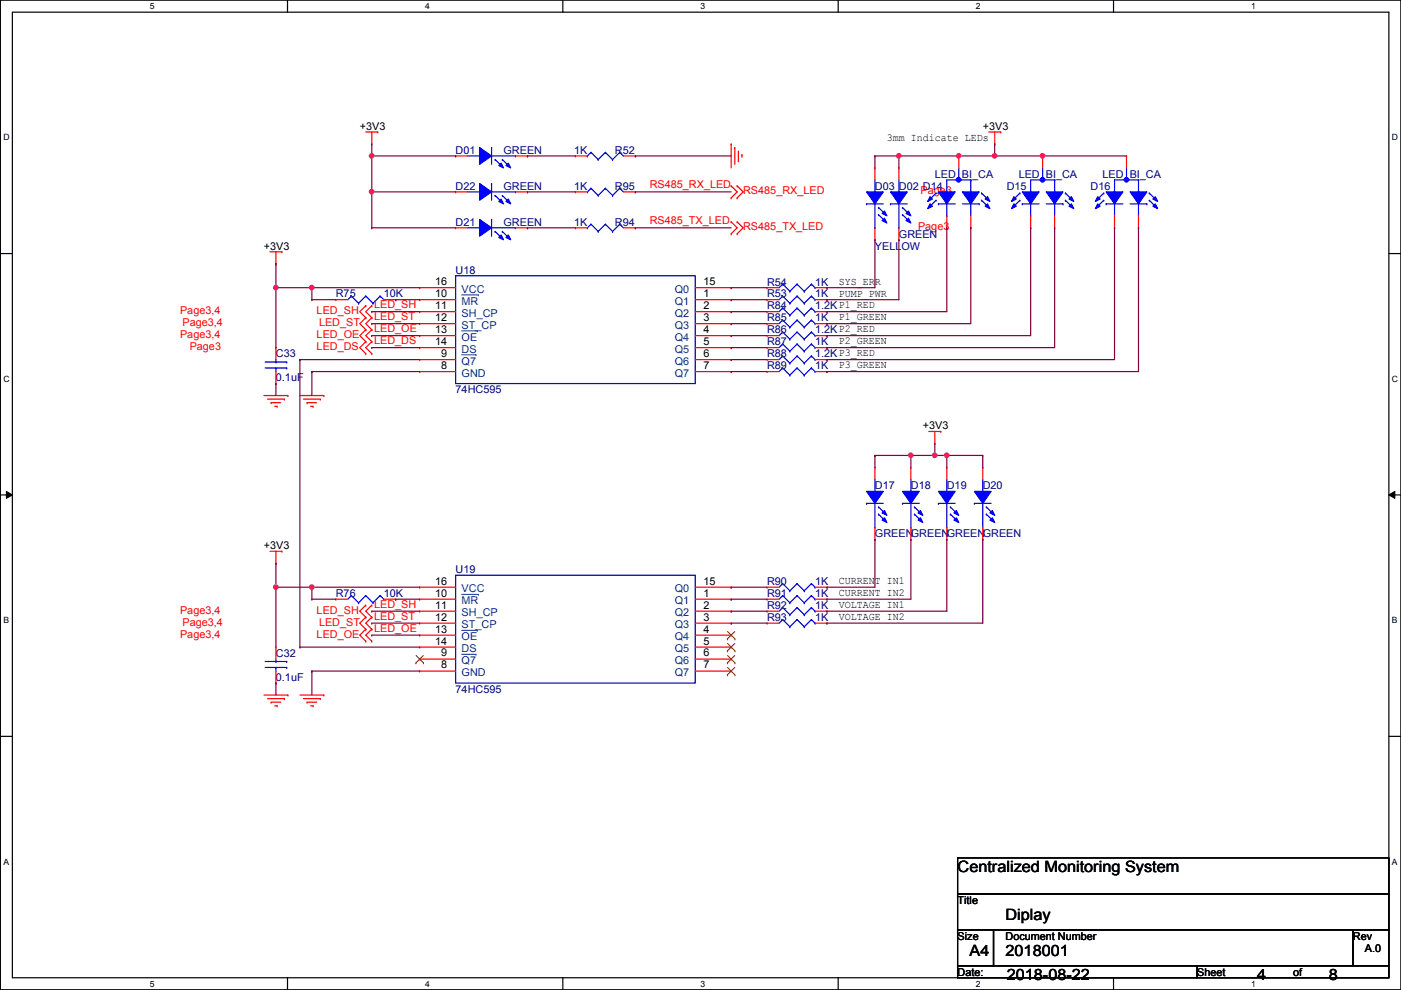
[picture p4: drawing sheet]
<svg xmlns="http://www.w3.org/2000/svg" width="297mm" height="210mm" viewBox="0 0 297 210" stroke-linecap="round" stroke-linejoin="round" font-family="sans-serif">
<path d="M.1 0h296.9v209.8h-296.9zM2.6 2.6h291.9v204.7h-291.9z" fill="none" stroke="#000" stroke-width=".25"/>
<g fill="#fff">
<path d="M31.8 .3h1v2h-1z"/>
<path d="M31.8 207.6h1v1.9h-1z"/>
</g>
<path d="M61 0v2.6M61 207.3v2.5" fill="none" stroke="#000" stroke-width=".25"/>
<g fill="#fff">
<path d="M90.1 .3h1v2h-1z"/>
<path d="M90.1 207.6h1v1.9h-1z"/>
</g>
<path d="M119.3 0v2.6M119.3 207.3v2.5" fill="none" stroke="#000" stroke-width=".25"/>
<g fill="#fff">
<path d="M148.5 .3h1v2h-1z"/>
<path d="M148.5 207.6h1v1.9h-1z"/>
</g>
<path d="M177.7 0v2.6M177.7 207.3v2.5" fill="none" stroke="#000" stroke-width=".25"/>
<g fill="#fff">
<path d="M206.9 .3h1v2h-1z"/>
<path d="M206.9 207.6h1v1.9h-1z"/>
</g>
<path d="M236.1 0v2.6M236.1 207.3v2.5" fill="none" stroke="#000" stroke-width=".25"/>
<g fill="#fff">
<path d="M265.3 .3h.9v2h-.9z"/>
<path d="M265.3 207.6h.9v1.9h-.9z"/>
<path d="M.7 28.2h1.3v1.9h-1.3z"/>
<path d="M295.1 28.2h1.3v1.9h-1.3z"/>
<path d="M.7 79.3h1.3v2h-1.3z"/>
<path d="M295.1 79.3h1.3v2h-1.3z"/>
</g>
<path d="M.1 53.8h2.5M294.5 53.8h2.5" fill="none" stroke="#000" stroke-width=".25"/>
<g fill="#fff">
<path d="M.7 130.5h1.2v2h-1.2z"/>
<path d="M295.1 130.5h1.2v2h-1.2z"/>
</g>
<path d="M.1 104.9h2.5M294.5 104.9h2.5" fill="none" stroke="#000" stroke-width=".25"/>
<path d="M1.4 104.2l1.2 .7-1.2 .8zM294.5 104.9l1.2-.7v1.5z" fill="#000"/>
<path d="M1.4 104.2l1.2 .7-1.2 .8zM294.5 104.9l1.2-.7v1.5z" fill="none" stroke="#000" stroke-width=".21"/>
<g fill="#fff">
<path d="M.7 181.7h1.2v2h-1.2z"/>
<path d="M295.1 181.7h1.2v2h-1.2z"/>
</g>
<path d="M.1 156.1h2.5M294.5 156.1h2.5M203 181.9h91.5v7.6h-91.5zM203 189.5h91.5v7.6h-91.5zM203 197.1h7.6v7.7h-7.6zM210.6 197.1h76.2v7.7h-76.2zM286.8 197.1h7.7v7.7h-7.7zM203 204.8h50.8v2.5h-50.8zM253.8 204.8h40.7v2.5h-40.7z" fill="none" stroke="#000" stroke-width=".25"/>
<g fill="none" stroke="#f00" stroke-width=".25">
<path d="M77.6 28h2.5M78.8 30.5h.1M78.8 28v2.5M80.1 28h.1M155 30.5h.1M155 39.4h.1M155 30.5v5.1M155 39.4l1.3 1.3-1.3 1.3M155.8 31.3h.1M155.8 31.3v3.5M156.3 39.4h.1M156.3 39.4l1.3 1.3-1.3 1.3"/>
<path d="M156.5 34.1h.1M156.5 32v2.1M157.3 32.8h.1M157.3 32.8v.5M209.6 28h2.6M210.9 30.5h.1M210.9 28v2.5M212.2 28h.1M57.2 53.4h2.6M58.5 55.9h.1M58.5 53.4v2.5M59.8 53.4h.1"/>
<path d="M155 42h.1M155 49.6h.1M155 47h.1M155 47l1.3 1.3-1.3 1.3M156.3 42h.1M156.3 49.6h.1M156.3 47h.1M156.3 47l1.3 1.3-1.3 1.3M77.6 64.8h.1M77.6 67.4h.1M77.6 69.9h.1M77.6 72.4h.1"/>
<path d="M77.6 75h.1M77.6 64.8l-1.3 1.3 1.3 1.3M77.6 67.4l-1.3 1.2 1.3 1.3M77.6 69.9l-1.3 1.3 1.3 1.2M77.6 72.4l-1.3 1.3 1.3 1.3M78.8 64.8h.1M78.8 67.4h.1M78.8 69.9h.1M78.8 72.4h.1M78.8 75h.1M78.8 64.8l-1.2 1.3 1.2 1.3M78.8 67.4l-1.2 1.2 1.2 1.3"/>
<path d="M78.8 69.9l-1.2 1.3 1.2 1.2M78.8 72.4l-1.2 1.3 1.2 1.3M162.6 66.1h.1M162.6 61h.1M162.6 66.1h2.6M162.6 61h2.6M172.8 66.1h2.5M172.8 61h2.5M175.3 66.1h.1M175.3 61h.1M56 83.9h5M56.7 84.6h3.6"/>
<path d="M57.5 85.4h.1M57.5 85.4h2M58.2 86.1h.6M58.8 86.1h.1M60.3 84.6h.1M61 83.9h.1M63.6 83.9h5.1M64.3 84.6h3.6M65.1 85.4h.1M65.1 85.4h2M65.9 86.1h.5M66.4 86.1h.1"/>
<path d="M67.9 84.6h.1M68.7 83.9h.1M196.9 91.5h2.6M198.2 94h.1M198.2 91.5v2.5M199.5 91.5h.1M57.2 116.9h2.6M58.5 119.4h.1M58.5 116.9v2.5M59.8 116.9h.1M77.6 128.3h.1M77.6 130.9h.1"/>
<path d="M77.6 133.4h.1M77.6 135.9h.1M77.6 128.3l-1.3 1.3 1.3 1.3M77.6 130.9l-1.3 1.2 1.3 1.3M77.6 133.4l-1.3 1.3 1.3 1.2M78.8 128.3h.1M78.8 130.9h.1M78.8 133.4h.1M78.8 135.9h.1M78.8 128.3l-1.2 1.3 1.2 1.3M78.8 130.9l-1.2 1.2 1.2 1.3M78.8 133.4l-1.2 1.3 1.2 1.2"/>
<path d="M56 147.4h5M56.7 148.1h3.6M57.5 148.9h.1M57.5 148.9h2M58.2 149.6h.6M58.8 149.6h.1M60.3 148.1h.1M61 147.4h.1M63.6 147.4h5.1M64.3 148.1h3.6M65.1 148.9h.1M65.1 148.9h2"/>
<path d="M65.9 149.6h.5M66.4 149.6h.1M67.9 148.1h.1M68.7 147.4h.1"/>
</g>
<g fill="none" stroke="#00f" stroke-width=".25">
<path d="M165.9 65.3h.1M165.9 60.2h.1M165.9 65.3l-.7 .8M165.9 65.3l1.6 1.5M165.9 60.2l-.7 .8M165.9 60.2l1.6 1.6M167.5 66.8h.1M167.5 61.8h.1M169 65.3h.1M169 60.2h.1M169 65.3l-1.5 1.5M169 65.3l1.5 1.5"/>
<path d="M169 60.2l-1.5 1.6M169 60.2l1.5 1.6M170.5 66.8h.1M170.5 61.8h.1M172 65.3h.1M172 60.2h.1M172 65.3l-1.5 1.5M172 65.3l.8 .8M172 60.2l-1.5 1.6M172 60.2l.8 .8M172.8 66.1h.1M172.8 61h.1"/>
<path d="M199 106.7h.1M199 106.7h3.5M200.7 104.2h.1M200.7 111.8h.1M200.7 101.6v2.6M200.7 106.7v5.1"/>
</g>
<path d="M199 104.2h3.5l-1.8 2.5z" fill-rule="evenodd" fill="#00f"/>
<path d="M199 104.2h3.5l-1.8 2.5z" fill="none" stroke="#00f" stroke-width=".25"/>
<path d="M202.3 110.3l.5-.5 .5 1z" fill-rule="evenodd" fill="#00f"/>
<path d="M202.3 110.3l.5-.5 .5 1z" fill="none" stroke="#00f" stroke-width=".25"/>
<path d="M202.8 108.2l.5 1.1-1-.5z" fill-rule="evenodd" fill="#00f"/>
<g fill="none" stroke="#00f" stroke-width=".25">
<path d="M190.6 38.1v2.6M188.8 43.2h.1M188.8 43.2h3.6M190.6 40.7h.1M190.6 48.3h.1M190.6 43.2v5.1M165.9 72.9h.1M165.9 72.9l-.7 .8M165.9 72.9l1.6 1.6M167.5 74.5h.1M169 72.9h.1M169 72.9l-1.5 1.6"/>
<path d="M169 72.9l1.5 1.6M170.5 74.5h.1M172 72.9h.1M172 72.9l-1.5 1.6M172 72.9l.8 .8M172.8 73.7h.1M201.5 107.5h.1M201.5 109h.1M201.5 107.5l1.5 1.5M201.5 109l1.5 1.5M202.8 108.2l.5 1.1-1-.5z"/>
</g>
<path d="M162.6 73.7h.1M162.6 73.7h2.6M172.8 73.7h2.5M175.3 73.7h.1M200.7 99.1h.1M200.7 99.1v2.5M200.7 114.3h.1M200.7 111.8v2.5" fill="none" stroke="#f00" stroke-width=".25"/>
<path d="M188.8 40.7h3.6l-1.8 2.5z" fill-rule="evenodd" fill="#00f"/>
<path d="M188.8 40.7h3.6l-1.8 2.5z" fill="none" stroke="#00f" stroke-width=".25"/>
<path d="M192.1 46.8l.5-.5 .5 1z" fill-rule="evenodd" fill="#00f"/>
<path d="M192.1 46.8l.5-.5 .5 1z" fill="none" stroke="#00f" stroke-width=".25"/>
<path d="M192.1 45.3l.5-.6 .5 1.1z" fill-rule="evenodd" fill="#00f"/>
<g fill="none" stroke="#00f" stroke-width=".25">
<path d="M99.1 33.1h2.6M101.7 33.1h.1M104.2 31.3h.1M104.2 31.3v3.5M104.2 33.1h5.1M109.3 33.1h.1M191.3 44h.1M191.3 45.5h.1M191.3 44l1.6 1.5M191.3 45.5l1.6 1.5M192.1 45.3l.5-.6 .5 1.1zM74.5 126.3h.1"/>
<path d="M74.5 126.3l-.8 .7M74.5 126.3l1.5 1.5M76 127.8h.1M77.6 126.3h.1M77.6 126.3l-1.6 1.5M77.6 126.3l1.5 1.5M79.1 127.8h.1M80.6 126.3h.1M80.6 126.3l-1.5 1.5M80.6 126.3l.8 .7M81.4 127h.1M165.9 131.4h.1"/>
<path d="M165.9 131.4l-.7 .7M165.9 131.4l1.6 1.5M167.5 132.9h.1M169 131.4h.1M169 131.4l-1.5 1.5M169 131.4l1.5 1.5M170.5 132.9h.1M172 131.4h.1M172 131.4l-1.5 1.5M172 131.4l.8 .7M172.8 132.1h.1"/>
</g>
<path d="M190.6 35.6h.1M190.6 35.6v2.5M190.6 50.8h.1M190.6 48.3v2.5M71.2 127h.1M71.2 127h2.5M81.4 127h2.5M83.9 127h.1M162.6 132.1h.1M162.6 132.1h2.6M172.8 132.1h2.5M175.3 132.1h.1" fill="none" stroke="#f00" stroke-width=".25"/>
<path d="M101.7 31.3l2.5 1.8-2.5 1.7z" fill-rule="evenodd" fill="#00f"/>
<path d="M101.7 31.3l2.5 1.8-2.5 1.7z" fill="none" stroke="#00f" stroke-width=".25"/>
<path d="M107.8 34.6l.5 1-1-.5z" fill-rule="evenodd" fill="#00f"/>
<path d="M107.8 34.6l.5 1-1-.5z" fill="none" stroke="#00f" stroke-width=".25"/>
<path d="M106.3 34.6l.5 1-1.1-.5z" fill-rule="evenodd" fill="#00f"/>
<g fill="none" stroke="#00f" stroke-width=".25">
<path d="M105 33.8h.1M105 33.8l1.5 1.5M106.3 34.6l.5 1-1.1-.5zM106.5 33.8h.1M106.5 33.8l1.5 1.5M165.9 67.9h.1M165.9 67.9l-.7 .7M165.9 67.9l1.6 1.5M167.5 69.4h.1M169 67.9h.1M169 67.9l-1.5 1.5M169 67.9l1.5 1.5"/>
<path d="M170.5 69.4h.1M172 67.9h.1M172 67.9l-1.5 1.5M172 67.9l.8 .7M172.8 68.6h.1M206.6 106.7h.1M206.6 106.7h3.5M208.4 104.2h.1M208.4 111.8h.1M208.4 101.6v2.6M208.4 106.7v5.1"/>
</g>
<path d="M96.6 33.1h.1M96.6 33.1h2.5M109.3 33.1h2.5M111.8 33.1h.1M162.6 68.6h.1M162.6 68.6h2.6M172.8 68.6h2.5M175.3 68.6h.1" fill="none" stroke="#f00" stroke-width=".25"/>
<path d="M206.6 104.2h3.5l-1.7 2.5z" fill-rule="evenodd" fill="#00f"/>
<path d="M206.6 104.2h3.5l-1.7 2.5z" fill="none" stroke="#00f" stroke-width=".25"/>
<path d="M209.9 110.3l.5-.5 .5 1z" fill-rule="evenodd" fill="#00f"/>
<path d="M209.9 110.3l.5-.5 .5 1z" fill="none" stroke="#00f" stroke-width=".25"/>
<path d="M210.4 108.2l.5 1.1-1-.5z" fill-rule="evenodd" fill="#00f"/>
<path d="M99.1 48.3h2.6M101.7 48.3h.1M104.2 46.5h.1M104.2 46.5v3.6M104.2 48.3h5.1M109.3 48.3h.1M209.1 107.5h.1M209.1 109h.1M209.1 107.5l1.5 1.5M209.1 109l1.5 1.5M210.4 108.2l.5 1.1-1-.5z" fill="none" stroke="#00f" stroke-width=".25"/>
<path d="M208.4 99.1h.1M208.4 99.1v2.5M208.4 114.3h.1M208.4 111.8v2.5" fill="none" stroke="#f00" stroke-width=".25"/>
<path d="M101.7 46.5l2.5 1.8-2.5 1.8z" fill-rule="evenodd" fill="#00f"/>
<path d="M101.7 46.5l2.5 1.8-2.5 1.8z" fill="none" stroke="#00f" stroke-width=".25"/>
<path d="M107.8 49.8l.5 1-1-.5z" fill-rule="evenodd" fill="#00f"/>
<path d="M107.8 49.8l.5 1-1-.5z" fill="none" stroke="#00f" stroke-width=".25"/>
<path d="M106.3 49.8l.5 1-1.1-.5z" fill-rule="evenodd" fill="#00f"/>
<path d="M185.5 38.1v2.6M105 49.1h.1M105 49.1l1.5 1.5M106.3 49.8l.5 1-1.1-.5zM106.5 49.1h.1M106.5 49.1l1.5 1.5M183.7 43.2h.1M183.7 43.2h3.6M185.5 40.7h.1M185.5 48.3h.1M185.5 43.2v5.1" fill="none" stroke="#00f" stroke-width=".25"/>
<path d="M96.6 48.3h.1M96.6 48.3h2.5M109.3 48.3h2.5M111.8 48.3h.1" fill="none" stroke="#f00" stroke-width=".25"/>
<path d="M183.7 40.7h3.6l-1.8 2.5z" fill-rule="evenodd" fill="#00f"/>
<path d="M183.7 40.7h3.6l-1.8 2.5z" fill="none" stroke="#00f" stroke-width=".25"/>
<path d="M187 46.8l.5-.5 .5 1z" fill-rule="evenodd" fill="#00f"/>
<path d="M187 46.8l.5-.5 .5 1z" fill="none" stroke="#00f" stroke-width=".25"/>
<path d="M187 45.3l.5-.6 .5 1.1z" fill-rule="evenodd" fill="#00f"/>
<g fill="none" stroke="#00f" stroke-width=".25">
<path d="M200.7 38.1h5.1M203.3 38.1h.1M203.3 35.6v2.5M205.8 38.1h.1M186.3 44h.1M186.3 45.5h.1M186.3 44l1.5 1.5M186.3 45.5l1.5 1.5M187 45.3l.5-.6 .5 1.1zM74.5 62.8h.1M74.5 62.8l-.8 .7M74.5 62.8l1.5 1.5"/>
<path d="M76 64.3h.1M77.6 62.8h.1M77.6 62.8l-1.6 1.5M77.6 62.8l1.5 1.5M79.1 64.3h.1M80.6 62.8h.1M80.6 62.8l-1.5 1.5M80.6 62.8l.8 .7M81.4 63.5h.1"/>
</g>
<path d="M185.5 35.6h.1M185.5 35.6v2.5M185.5 50.8h.1M185.5 48.3v2.5M71.2 63.5h.1M71.2 63.5h2.5M81.4 63.5h2.5M83.9 63.5h.1" fill="none" stroke="#f00" stroke-width=".25"/>
<path d="M204 40.7h3.6l-1.8 2.5z" fill-rule="evenodd" fill="#00f"/>
<path d="M204 40.7h3.6l-1.8 2.5zM204 43.2h3.6M207.6 43.2h.1M208.1 42.5h.1M208.1 40.9h.1M208.1 42.5l1.5 1.5M208.1 40.9l1.5 1.6" fill="none" stroke="#00f" stroke-width=".25"/>
<path d="M209.4 43.2l.5 1-1-.5z" fill-rule="evenodd" fill="#00f"/>
<path d="M209.4 43.2l.5 1-1-.5z" fill="none" stroke="#00f" stroke-width=".25"/>
<path d="M209.4 41.7l.5 1-1-.5z" fill-rule="evenodd" fill="#00f"/>
<path d="M209.4 41.7l.5 1-1-.5z" fill="none" stroke="#00f" stroke-width=".25"/>
<path d="M199 40.7h3.5l-1.8 2.5z" fill-rule="evenodd" fill="#00f"/>
<path d="M199 40.7h3.5l-1.8 2.5z" fill="none" stroke="#00f" stroke-width=".25"/>
<path d="M197.2 43.2l.5 .5-1 .5z" fill-rule="evenodd" fill="#00f"/>
<path d="M197.2 43.2l.5 .5-1 .5z" fill="none" stroke="#00f" stroke-width=".25"/>
<path d="M197.2 41.7l.5 .5-1 .5z" fill-rule="evenodd" fill="#00f"/>
<path d="M200.7 38.1v7.7M205.8 38.1h.1M205.8 38.1v7.7M197.2 41.7l.5 .5-1 .5zM198.5 42.5h.1M198.5 40.9h.1M198.5 42.5l-1.6 1.5M198.5 40.9l-1.6 1.6M199 43.2h.1M199 43.2h3.5M200.7 45.8h.1" fill="none" stroke="#00f" stroke-width=".25"/>
<circle cx="203.3" cy="38.1" r=".49" fill="#00f"/>
<g fill="none" stroke="#00f" stroke-width=".25">
<path d="M124.5 33.1h.1M125.3 32.3h.1M125.3 32.3l1.5 1.5M125.3 32.3l-.8 .8M126.8 33.8h.1M128.4 32.3h.1M128.4 32.3l1.5 1.5M128.4 32.3l-1.6 1.5M129.9 33.8h.1M131.4 32.3h.1M131.4 32.3l.8 .8M131.4 32.3l-1.5 1.5"/>
<path d="M218.5 38.1h5.1M221.1 38.1h.1M221.1 35.6v2.5M223.6 38.1h.1M124.5 48.3h.1M125.3 47.5h.1M125.3 47.5l1.5 1.6M125.3 47.5l-.8 .8M126.8 49.1h.1M128.4 47.5h.1M128.4 47.5l1.5 1.6M128.4 47.5l-1.6 1.6"/>
<path d="M129.9 49.1h.1M131.4 47.5h.1M131.4 47.5l.8 .8M131.4 47.5l-1.5 1.6M165.9 75.5h.1M165.9 75.5l-.7 .7M165.9 75.5l1.6 1.5M167.5 77h.1M169 75.5h.1M169 75.5l-1.5 1.5M169 75.5l1.5 1.5M170.5 77h.1"/>
<path d="M172 75.5h.1M172 75.5l-1.5 1.5M172 75.5l.8 .7M172.8 76.2h.1M58.5 139.7v.6M165.9 126.3h.1M165.9 126.3l-.7 .7M165.9 126.3l1.6 1.5M167.5 127.8h.1M169 126.3h.1M169 126.3l-1.5 1.5M169 126.3l1.5 1.5"/>
<path d="M170.5 127.8h.1M172 126.3h.1M172 126.3l-1.5 1.5M172 126.3l.8 .7M172.8 127h.1M56.2 141.5h4.6M56.2 140.3h4.6M58.5 140.3h.1M58.5 141.5h.1M58.5 141.5v.8M60.8 141.5h.1M60.8 140.3h.1"/>
<circle cx="203.3" cy="38.1" r=".49"/>
</g>
<g fill="none" stroke="#f00" stroke-width=".25">
<path d="M122 33.1h.1M122 33.1h2.5M132.2 33.1h2.5M134.7 33.1h.1M203.3 33.1h.1M203.3 33.1v2.5M122 48.3h.1M122 48.3h2.5M132.2 48.3h2.5M134.7 48.3h.1M200.7 48.3h.1M200.7 45.8v2.5"/>
<path d="M205.8 48.3h.1M205.8 45.8v2.5M162.6 76.2h.1M162.6 76.2h2.6M172.8 76.2h2.5M175.3 76.2h.1M58.5 137.2h.1M58.5 137.2v2.5M162.6 127h.1M162.6 127h2.6M172.8 127h2.5M175.3 127h.1"/>
<path d="M58.5 144.8h.1M58.5 142.3v2.5"/>
</g>
<path d="M221.8 40.7h3.6l-1.8 2.5z" fill-rule="evenodd" fill="#00f"/>
<path d="M221.8 40.7h3.6l-1.8 2.5zM221.8 43.2h3.6M225.4 43.2h.1M225.9 42.5h.1M225.9 40.9h.1M225.9 42.5l1.5 1.5M225.9 40.9l1.5 1.6" fill="none" stroke="#00f" stroke-width=".25"/>
<path d="M227.2 43.2l.5 1-1.1-.5z" fill-rule="evenodd" fill="#00f"/>
<path d="M227.2 43.2l.5 1-1.1-.5z" fill="none" stroke="#00f" stroke-width=".25"/>
<path d="M227.2 41.7l.5 1-1.1-.5z" fill-rule="evenodd" fill="#00f"/>
<path d="M227.2 41.7l.5 1-1.1-.5z" fill="none" stroke="#00f" stroke-width=".25"/>
<path d="M216.7 40.7h3.6l-1.8 2.5z" fill-rule="evenodd" fill="#00f"/>
<path d="M216.7 40.7h3.6l-1.8 2.5z" fill="none" stroke="#00f" stroke-width=".25"/>
<path d="M215 43.2l.5 .5-1 .5z" fill-rule="evenodd" fill="#00f"/>
<path d="M215 43.2l.5 .5-1 .5z" fill="none" stroke="#00f" stroke-width=".25"/>
<path d="M215 41.7l.5 .5-1 .5z" fill-rule="evenodd" fill="#00f"/>
<path d="M218.5 38.1v7.7M223.6 38.1h.1M223.6 38.1v7.7M215 41.7l.5 .5-1 .5zM216.2 42.5h.1M216.2 40.9h.1M216.2 42.5l-1.5 1.5M216.2 40.9l-1.5 1.6M216.7 43.2h.1M216.7 43.2h3.6M218.5 45.8h.1" fill="none" stroke="#00f" stroke-width=".25"/>
<circle cx="221" cy="38.1" r=".49" fill="#00f"/>
<g fill="none" stroke="#00f" stroke-width=".25">
<path d="M56.2 78h4.6M56.2 76.8h4.6M58.5 76.8h.1M58.5 78h.1M58.5 76.2v.6M58.5 78v.8M60.8 78h.1M60.8 76.8h.1M165.9 62.8h.1M165.9 70.4h.1M165.9 62.8l-.7 .7M165.9 62.8l1.6 1.5"/>
<path d="M165.9 70.4l-.7 .8M165.9 70.4l1.6 1.5M167.5 64.3h.1M167.5 71.9h.1M169 62.8h.1M169 70.4h.1M169 62.8l-1.5 1.5M169 62.8l1.5 1.5M169 70.4l-1.5 1.5M169 70.4l1.5 1.5M170.5 64.3h.1M170.5 71.9h.1"/>
<path d="M172 62.8h.1M172 70.4h.1M172 62.8l-1.5 1.5M172 62.8l.8 .7M172 70.4l-1.5 1.5M172 70.4l.8 .8M172.8 63.5h.1M172.8 71.2h.1M183.7 106.7h.1M183.7 106.7h3.6M185.5 104.2h.1M185.5 111.8h.1"/>
<path d="M185.5 101.6v2.6M185.5 106.7v5.1"/>
<circle cx="221" cy="38.1" r=".49"/>
</g>
<g fill="none" stroke="#f00" stroke-width=".25">
<path d="M221.1 33.1h.1M221.1 33.1v2.5M218.5 48.3h.1M218.5 45.8v2.5M223.6 48.3h.1M223.6 45.8v2.5M58.5 73.7h.1M58.5 73.7v2.5M58.5 78.8v2.5M162.6 63.5h.1M162.6 71.2h.1M162.6 63.5h2.6"/>
<path d="M162.6 71.2h2.6M172.8 63.5h2.5M172.8 71.2h2.5M175.3 63.5h.1M175.3 71.2h.1M58.5 81.3h.1"/>
</g>
<path d="M183.7 104.2h3.6l-1.8 2.5z" fill-rule="evenodd" fill="#00f"/>
<path d="M183.7 104.2h3.6l-1.8 2.5z" fill="none" stroke="#00f" stroke-width=".25"/>
<path d="M187 110.3l.5-.5 .5 1z" fill-rule="evenodd" fill="#00f"/>
<path d="M187 110.3l.5-.5 .5 1z" fill="none" stroke="#00f" stroke-width=".25"/>
<path d="M187.5 108.2l.5 1.1-1-.5z" fill-rule="evenodd" fill="#00f"/>
<path d="M236.3 38.1h5.1M238.8 38.1h.1M238.8 35.6v2.5M241.4 38.1h.1M186.3 107.5h.1M186.3 109h.1M186.3 107.5l1.5 1.5M186.3 109l1.5 1.5M187.5 108.2l.5 1.1-1-.5z" fill="none" stroke="#00f" stroke-width=".25"/>
<path d="M185.5 99.1h.1M185.5 99.1v2.5M185.5 114.3h.1M185.5 111.8v2.5" fill="none" stroke="#f00" stroke-width=".25"/>
<path d="M239.6 40.7h3.6l-1.8 2.5z" fill-rule="evenodd" fill="#00f"/>
<path d="M239.6 40.7h3.6l-1.8 2.5zM239.6 43.2h3.6M243.2 43.2h.1M243.7 42.5h.1M243.7 40.9h.1M243.7 42.5l1.5 1.5M243.7 40.9l1.5 1.6" fill="none" stroke="#00f" stroke-width=".25"/>
<path d="M244.9 43.2l.5 1-1-.5z" fill-rule="evenodd" fill="#00f"/>
<path d="M244.9 43.2l.5 1-1-.5z" fill="none" stroke="#00f" stroke-width=".25"/>
<path d="M244.9 41.7l.5 1-1-.5z" fill-rule="evenodd" fill="#00f"/>
<path d="M244.9 41.7l.5 1-1-.5z" fill="none" stroke="#00f" stroke-width=".25"/>
<path d="M234.5 40.7h3.6l-1.8 2.5z" fill-rule="evenodd" fill="#00f"/>
<path d="M234.5 40.7h3.6l-1.8 2.5z" fill="none" stroke="#00f" stroke-width=".25"/>
<path d="M232.7 43.2l.6 .5-1.1 .5z" fill-rule="evenodd" fill="#00f"/>
<path d="M232.7 43.2l.6 .5-1.1 .5z" fill="none" stroke="#00f" stroke-width=".25"/>
<path d="M232.7 41.7l.6 .5-1.1 .5z" fill-rule="evenodd" fill="#00f"/>
<path d="M236.3 38.1v7.7M241.4 38.1h.1M241.4 38.1v7.7M232.7 41.7l.6 .5-1.1 .5zM234 42.5h.1M234 40.9h.1M234 42.5l-1.5 1.5M234 40.9l-1.5 1.6M234.5 43.2h.1M234.5 43.2h3.6M236.3 45.8h.1" fill="none" stroke="#00f" stroke-width=".25"/>
<circle cx="238.8" cy="38.1" r=".49" fill="#00f"/>
<g fill="none" stroke="#00f" stroke-width=".25">
<path d="M104.2 38.9h.1M104.2 38.9v3.6M99.1 40.7h2.6M101.7 40.7h.1M104.2 40.7h5.1M109.3 40.7h.1M96.6 122h50.8v22.8h-50.8z"/>
<circle cx="238.8" cy="38.1" r=".49"/>
</g>
<g fill="none" stroke="#f00" stroke-width=".25">
<path d="M238.8 33.1h.1M238.8 33.1v2.5M236.3 48.3h.1M236.3 45.8v2.5M241.4 48.3h.1M241.4 45.8v2.5M89 139.7h.1M89 127h.1M89 129.6h.1M89 132.1h.1M89 134.7h.1M89 137.2h.1"/>
<path d="M89 124.5h.1M89 127h7.6M89 129.6h7.6M89 132.1h7.6M89 134.7h7.6M89 137.2h7.6M89 139.7h7.6M89 124.5h7.6M147.4 127h7.6M147.4 129.6h7.6M147.4 132.1h7.6M147.4 134.7h7.6"/>
<path d="M147.4 137.2h7.6M147.4 139.7h7.6M147.4 124.5h7.6M155 127h.1M155 129.6h.1M155 132.1h.1M155 134.7h.1M155 137.2h.1M155 139.7h.1M155 124.5h.1M89 142.3h.1M89 142.3h7.6"/>
<path d="M147.4 142.3h7.6M155 142.3h.1"/>
</g>
<g fill="none" stroke="#7f3f00" stroke-width=".21">
<path d="M88.2 139l1.6 1.5M89.7 139l-1.5 1.5M154.2 135.5h.1M154.2 138h.1M154.3 133.9l1.5 1.6M154.3 136.4l1.5 1.6M154.3 139l1.5 1.5M155.8 133.9l-1.6 1.6M155.8 136.4l-1.6 1.6M155.8 139l-1.6 1.5M155.8 135.5h.1M155.8 138h.1"/>
<path d="M88.2 140.5h.1M89.8 140.5h.1M154.2 140.5h.1M154.2 143.1h.1M154.3 141.5l1.5 1.6M155.8 141.5l-1.6 1.6M155.8 140.5h.1M155.8 143.1h.1"/>
</g>
<path d="M97.9 138.7h3M97.9 126h3.5M97.9 133.6h3.3M100.9 138.7h.1M101.2 133.6h.1M101.4 126h.1" fill="none" stroke="#003f7f" stroke-width=".21"/>
<path d="M101.7 38.9l2.5 1.8-2.5 1.8z" fill-rule="evenodd" fill="#00f"/>
<path d="M101.7 38.9l2.5 1.8-2.5 1.8z" fill="none" stroke="#00f" stroke-width=".25"/>
<path d="M107.8 42.2l.5 1-1-.5z" fill-rule="evenodd" fill="#00f"/>
<path d="M107.8 42.2l.5 1-1-.5z" fill="none" stroke="#00f" stroke-width=".25"/>
<path d="M106.3 42.2l.5 1-1.1-.5z" fill-rule="evenodd" fill="#00f"/>
<g fill="none" stroke="#00f" stroke-width=".25">
<path d="M105 41.4h.1M105 41.4l1.5 1.6M106.3 42.2l.5 1-1.1-.5zM106.5 41.4h.1M106.5 41.4l1.5 1.6M165.9 78h.1M165.9 78l-.7 .8M165.9 78l1.6 1.5M167.5 79.5h.1M169 78h.1M169 78l-1.5 1.5M169 78l1.5 1.5"/>
<path d="M170.5 79.5h.1M172 78h.1M172 78l-1.5 1.5M172 78l.8 .8M172.8 78.8h.1M191.3 106.7h.1M191.3 106.7h3.6M193.1 104.2h.1M193.1 111.8h.1M193.1 101.6v2.6M193.1 106.7v5.1M165.9 128.8h.1"/>
<path d="M165.9 128.8l-.7 .8M165.9 128.8l1.6 1.5M167.5 130.3h.1M169 128.8h.1M169 128.8l-1.5 1.5M169 128.8l1.5 1.5M170.5 130.3h.1M172 128.8h.1M172 128.8l-1.5 1.5M172 128.8l.8 .8M172.8 129.6h.1"/>
</g>
<path d="M96.6 40.7h.1M96.6 40.7h2.5M109.3 40.7h2.5M111.8 40.7h.1M162.6 78.8h.1M162.6 78.8h2.6M172.8 78.8h2.5M175.3 78.8h.1M162.6 129.6h.1M162.6 129.6h2.6M172.8 129.6h2.5M175.3 129.6h.1" fill="none" stroke="#f00" stroke-width=".25"/>
<path d="M191.3 104.2h3.6l-1.8 2.5z" fill-rule="evenodd" fill="#00f"/>
<path d="M191.3 104.2h3.6l-1.8 2.5z" fill="none" stroke="#00f" stroke-width=".25"/>
<path d="M194.6 110.3l.6-.5 .5 1z" fill-rule="evenodd" fill="#00f"/>
<path d="M194.6 110.3l.6-.5 .5 1z" fill="none" stroke="#00f" stroke-width=".25"/>
<path d="M195.2 108.2l.5 1.1-1.1-.5z" fill-rule="evenodd" fill="#00f"/>
<g fill="none" stroke="#00f" stroke-width=".25">
<path d="M125.3 39.9h.1M125.3 39.9l1.5 1.5M125.3 39.9l-.8 .8M128.4 39.9h.1M128.4 39.9l1.5 1.5M128.4 39.9l-1.6 1.5M131.4 39.9h.1M131.4 39.9l.8 .8M131.4 39.9l-1.5 1.5M96.6 58.5h50.8v22.8h-50.8zM124.5 40.7h.1M126.8 41.4h.1"/>
<path d="M129.9 41.4h.1M193.9 107.5h.1M193.9 109h.1M193.9 107.5l1.5 1.5M193.9 109l1.5 1.5M195.2 108.2l.5 1.1-1.1-.5zM165.9 123.7h.1M165.9 123.7l-.7 .8M165.9 123.7l1.6 1.6M167.5 125.3h.1M169 123.7h.1M169 123.7l-1.5 1.6"/>
<path d="M169 123.7l1.5 1.6M170.5 125.3h.1M172 123.7h.1M172 123.7l-1.5 1.6M172 123.7l.8 .8M172.8 124.5h.1"/>
</g>
<g fill="none" stroke="#f00" stroke-width=".25">
<path d="M122 40.7h.1M122 40.7h2.5M132.2 40.7h2.5M134.7 40.7h.1M89 78.8h.1M89 76.2h.1M89 63.5h.1M89 66.1h.1M89 68.6h.1M89 71.2h.1M89 73.7h.1M89 61h.1"/>
<path d="M89 63.5h7.6M89 66.1h7.6M89 68.6h7.6M89 71.2h7.6M89 73.7h7.6M89 76.2h7.6M89 78.8h7.6M89 61h7.6M147.4 63.5h7.6M147.4 66.1h7.6M147.4 68.6h7.6M147.4 71.2h7.6"/>
<path d="M147.4 73.7h7.6M147.4 76.2h7.6M147.4 78.8h7.6M147.4 61h7.6M155 63.5h.1M155 66.1h.1M155 68.6h.1M155 71.2h.1M155 73.7h.1M155 76.2h.1M155 78.8h.1M155 61h.1"/>
<path d="M193.1 99.1h.1M193.1 99.1v2.5M193.1 114.3h.1M193.1 111.8v2.5M162.6 124.5h.1M162.6 124.5h2.6M172.8 124.5h2.5M175.3 124.5h.1"/>
</g>
<path d="M97.9 75.2h3M97.9 62.5h3.5M97.9 70.1h3.3M100.9 75.2h.1M101.2 70.1h.1M101.4 62.5h.1" fill="none" stroke="#003f7f" stroke-width=".21"/>
<path d="M185.5 33.1h.1M185.5 33.1v2.5M185.5 33.1h5.1M210.9 30.5h.1M210.9 30.5v2.6" fill="none" stroke="#7f003f" stroke-width=".25"/>
<circle cx="190.6" cy="33" r=".49" fill="#f0f"/>
<circle cx="190.6" cy="33" r=".49" fill="none" stroke="#f0f" stroke-width=".25"/>
<path d="M190.6 33.1h.1M190.6 33.1v2.5M190.6 33.1h20.3M203.3 33.1h.1" fill="none" stroke="#7f003f" stroke-width=".25"/>
<circle cx="210.9" cy="33" r=".49" fill="#f0f"/>
<circle cx="210.9" cy="33" r=".49" fill="none" stroke="#f0f" stroke-width=".25"/>
<circle cx="203.3" cy="33" r=".49" fill="#f0f"/>
<circle cx="203.3" cy="33" r=".49" fill="none" stroke="#f0f" stroke-width=".25"/>
<path d="M210.9 33.1h.1M210.9 33.1h27.9M221.1 33.1h.1" fill="none" stroke="#7f003f" stroke-width=".25"/>
<circle cx="221" cy="33" r=".49" fill="#f0f"/>
<circle cx="221" cy="33" r=".49" fill="none" stroke="#f0f" stroke-width=".25"/>
<g fill="none" stroke="#7f003f" stroke-width=".25">
<path d="M58.5 55.9h.1M58.5 55.9v17.8M185.5 50.8h.1M185.5 50.8v10.2M190.6 50.8h.1M190.6 50.8v12.7M200.7 48.3h.1M200.7 48.3v17.8M205.8 48.3h.1M205.8 48.3v20.3M218.5 48.3h.1M218.5 48.3v22.9"/>
<path d="M223.6 48.3h.1M223.6 48.3v25.4M236.3 48.3h.1M236.3 48.3v27.9M241.4 48.3h.1M241.4 48.3v30.5M58.5 61h.1"/>
</g>
<circle cx="58.5" cy="61" r=".49" fill="#f0f"/>
<circle cx="58.5" cy="61" r=".49" fill="none" stroke="#f0f" stroke-width=".25"/>
<path d="M58.5 61h.1M58.5 61h30.5M66.1 61h.1M66.1 61v2.5" fill="none" stroke="#7f003f" stroke-width=".25"/>
<circle cx="66.1" cy="61" r=".49" fill="#f0f"/>
<circle cx="66.1" cy="61" r=".49" fill="none" stroke="#f0f" stroke-width=".25"/>
<g fill="none" stroke="#7f003f" stroke-width=".25">
<path d="M66.1 63.5h.1M66.1 78.8h.1M66.1 63.5h5.1M66.1 78.8v5.1M66.1 78.8h22.9M78.8 66.1h.1M78.8 68.6h.1M78.8 71.2h.1M78.8 73.7h.1M78.8 66.1h10.2M78.8 68.6h10.2M78.8 71.2h10.2"/>
<path d="M78.8 73.7h10.2M83.9 63.5h.1M83.9 63.5h5.1M155 61h.1M155 63.5h.1M155 66.1h.1M155 68.6h.1M155 71.2h.1M155 73.7h.1M155 76.2h.1M155 78.8h.1M155 61h7.6"/>
<path d="M155 63.5h7.6M155 66.1h7.6M155 68.6h7.6M155 71.2h7.6M155 73.7h7.6M155 76.2h7.6M155 78.8h7.6M175.3 61h.1M175.3 63.5h.1M175.3 66.1h.1M175.3 68.6h.1M175.3 71.2h.1"/>
<path d="M175.3 73.7h.1M175.3 76.2h.1M175.3 78.8h.1M175.3 61h10.2M175.3 63.5h15.3M175.3 66.1h25.4M175.3 68.6h30.5M175.3 71.2h43.2M175.3 73.7h48.3M175.3 76.2h61M175.3 78.8h66.1M58.5 81.3h.1"/>
<path d="M58.5 81.3v2.6M185.5 96.6h.1M185.5 96.6v2.5M185.5 96.6h7.6"/>
</g>
<circle cx="193.1" cy="96.5" r=".49" fill="#f0f"/>
<circle cx="193.1" cy="96.5" r=".49" fill="none" stroke="#f0f" stroke-width=".25"/>
<path d="M193.1 96.6h.1M193.1 96.6v2.5M193.1 96.6h5.1M198.2 96.6h.1M58.5 119.4h.1M58.5 119.4v17.8M185.5 114.3h.1M185.5 114.3v10.2M193.1 114.3h.1M193.1 114.3v12.7M58.5 124.5h.1" fill="none" stroke="#7f003f" stroke-width=".25"/>
<circle cx="58.5" cy="124.5" r=".49" fill="#f0f"/>
<circle cx="58.5" cy="124.5" r=".49" fill="none" stroke="#f0f" stroke-width=".25"/>
<path d="M58.5 124.5h.1M58.5 124.5h30.5M66.1 124.5h.1M66.1 124.5v2.5" fill="none" stroke="#7f003f" stroke-width=".25"/>
<circle cx="66.1" cy="124.5" r=".49" fill="#f0f"/>
<circle cx="66.1" cy="124.5" r=".49" fill="none" stroke="#f0f" stroke-width=".25"/>
<g fill="none" stroke="#7f003f" stroke-width=".25">
<path d="M78.8 33.1h.1M78.8 30.5v2.6M78.8 33.1h17.8M96.6 33.1h.1M111.8 33.1h.1M111.8 33.1h10.2M134.7 33.1h.1M134.7 33.1h20.3M78.8 40.7h.1M78.8 48.3h.1M78.8 40.7v7.6M78.8 40.7h17.8"/>
<path d="M78.8 48.3h17.8M111.8 40.7h.1M111.8 48.3h.1M111.8 40.7h10.2M111.8 48.3h10.2M134.7 40.7h.1M134.7 48.3h.1M134.7 40.7h20.3M134.7 48.3h20.3M63.6 76.2h.1M63.6 76.2h25.4M63.6 76.2v61"/>
<path d="M198.2 96.6h.1M198.2 96.6h10.2M198.2 94v2.6M200.7 96.6h.1M200.7 96.6v2.5M208.4 96.6h.1M208.4 96.6v2.5M200.7 114.3h.1M200.7 114.3v15.3h-25.4M208.4 114.3h.1M208.4 114.3v17.8h-33.1M63.6 137.2h.1"/>
<path d="M63.6 137.2h25.4M66.1 127h.1M66.1 127h5.1M78.8 129.6h.1M78.8 132.1h.1M78.8 134.7h.1M78.8 129.6h10.2M78.8 132.1h10.2M78.8 134.7h10.2M83.9 127h.1M83.9 127h5.1M155 124.5h.1"/>
<path d="M155 127h.1M155 129.6h.1M155 132.1h.1M155 124.5h7.6M155 127h7.6M155 129.6h7.6M155 132.1h7.6M175.3 124.5h.1M175.3 127h.1M175.3 129.6h.1M175.3 132.1h.1M175.3 124.5h10.2"/>
<path d="M175.3 127h17.8M58.5 144.8h.1M58.5 144.8v2.6M66.1 142.3h.1M66.1 142.3v5.1M66.1 142.3h22.9"/>
</g>
<circle cx="198.2" cy="96.5" r=".49" fill="#f0f"/>
<circle cx="198.2" cy="96.5" r=".49" fill="none" stroke="#f0f" stroke-width=".25"/>
<circle cx="200.7" cy="96.5" r=".49" fill="#f0f"/>
<circle cx="200.7" cy="96.5" r=".49" fill="none" stroke="#f0f" stroke-width=".25"/>
<path d="M78.8 33.1v7.6M78.8 40.7h.1" fill="none" stroke="#7f003f" stroke-width=".25"/>
<circle cx="78.8" cy="33" r=".49" fill="#f0f"/>
<circle cx="78.8" cy="33" r=".49" fill="none" stroke="#f0f" stroke-width=".25"/>
<circle cx="78.8" cy="40.7" r=".49" fill="#f0f"/>
<circle cx="78.8" cy="40.7" r=".49" fill="none" stroke="#f0f" stroke-width=".25"/>
<circle cx="190.6" cy="33" r=".49" fill="#f0f"/>
<circle cx="190.6" cy="33" r=".49" fill="none" stroke="#f0f" stroke-width=".25"/>
<circle cx="210.9" cy="33" r=".49" fill="#f0f"/>
<circle cx="210.9" cy="33" r=".49" fill="none" stroke="#f0f" stroke-width=".25"/>
<circle cx="203.3" cy="33" r=".49" fill="#f0f"/>
<circle cx="203.3" cy="33" r=".49" fill="none" stroke="#f0f" stroke-width=".25"/>
<circle cx="221" cy="33" r=".49" fill="#f0f"/>
<circle cx="221" cy="33" r=".49" fill="none" stroke="#f0f" stroke-width=".25"/>
<circle cx="58.5" cy="61" r=".49" fill="#f0f"/>
<circle cx="58.5" cy="61" r=".49" fill="none" stroke="#f0f" stroke-width=".25"/>
<circle cx="66.1" cy="61" r=".49" fill="#f0f"/>
<circle cx="66.1" cy="61" r=".49" fill="none" stroke="#f0f" stroke-width=".25"/>
<circle cx="193.1" cy="96.5" r=".49" fill="#f0f"/>
<circle cx="193.1" cy="96.5" r=".49" fill="none" stroke="#f0f" stroke-width=".25"/>
<circle cx="58.5" cy="124.5" r=".49" fill="#f0f"/>
<circle cx="58.5" cy="124.5" r=".49" fill="none" stroke="#f0f" stroke-width=".25"/>
<circle cx="66.1" cy="124.5" r=".49" fill="#f0f"/>
<circle cx="66.1" cy="124.5" r=".49" fill="none" stroke="#f0f" stroke-width=".25"/>
<circle cx="198.2" cy="96.5" r=".49" fill="#f0f"/>
<circle cx="198.2" cy="96.5" r=".49" fill="none" stroke="#f0f" stroke-width=".25"/>
<circle cx="200.7" cy="96.5" r=".49" fill="#f0f"/>
<circle cx="200.7" cy="96.5" r=".49" fill="none" stroke="#f0f" stroke-width=".25"/>
<circle cx="78.8" cy="33" r=".49" fill="#f0f"/>
<circle cx="78.8" cy="33" r=".49" fill="none" stroke="#f0f" stroke-width=".25"/>
<circle cx="78.8" cy="40.7" r=".49" fill="#f0f"/>
<circle cx="78.8" cy="40.7" r=".49" fill="none" stroke="#f0f" stroke-width=".25"/>
<g font-size="3.3">
<text x="203" y="184.9">Centralized Monitoring System</text>
<text x="213.2" y="195">Diplay</text>
<text x="205.6" y="202.6">A4</text>
<text x="213.2" y="202.6">2018001</text>
<text x="213.4" y="207.7">2018-08-22</text>
<text x="266.5" y="207.7">4</text>
<text x="281.8" y="207.7">8</text>
</g>
<g font-size="2.3">
<text x="76.3" y="27.5">+3V3</text>
<text x="188" y="29.8">3mm Indicate LEDs</text>
<text x="208.4" y="27.5">+3V3</text>
<text x="56" y="52.9">+3V3</text>
<text x="92.3" y="63">10</text>
<text x="92.3" y="65.5">11</text>
<text x="92.3" y="60.5">16</text>
<text x="149.2" y="63">1</text>
<text x="149.2" y="65.5">2</text>
<text x="149.2" y="60.5">15</text>
<text x="177.9" y="60.3">SYS_ERR</text>
<text x="177.9" y="62.9">PUMP_PWR</text>
<text x="92.3" y="68.1">12</text>
<text x="92.3" y="70.6">13</text>
<text x="149.2" y="68.1">3</text>
<text x="149.2" y="70.6">4</text>
<text x="177.9" y="67.9">P1_GREEN</text>
<text x="92.3" y="73.2">14</text>
<text x="93.6" y="75.7">9</text>
<text x="149.2" y="73.2">5</text>
<text x="149.2" y="75.7">6</text>
<text x="177.9" y="73">P2_GREEN</text>
<text x="93.6" y="78.2">8</text>
<text x="149.2" y="78.2">7</text>
<text x="177.9" y="78.1">P3_GREEN</text>
<text x="195.7" y="91">+3V3</text>
<text x="56" y="116.4">+3V3</text>
<text x="92.3" y="124">16</text>
<text x="149.2" y="124">15</text>
<text x="177.9" y="123.8">CURRENT IN1</text>
<text x="92.3" y="126.5">10</text>
<text x="92.3" y="129">11</text>
<text x="92.3" y="131.6">12</text>
<text x="149.2" y="126.5">1</text>
<text x="149.2" y="129">2</text>
<text x="149.2" y="131.6">3</text>
<text x="177.9" y="131.4">VOLTAGE IN2</text>
<text x="177.9" y="128.9">VOLTAGE IN1</text>
<text x="177.9" y="126.4">CURRENT IN2</text>
<text x="92.3" y="134.1">13</text>
<text x="92.3" y="136.7">14</text>
<text x="149.2" y="134.1">4</text>
<text x="149.2" y="136.7">5</text>
<text x="93.6" y="141.7">8</text>
<text x="93.6" y="139.2">9</text>
<text x="149.2" y="139.2">6</text>
<text x="149.2" y="141.7">7</text>
<text x="203" y="191.6">Title</text>
<text x="203" y="199.2">Size</text>
<text x="213.2" y="199.2">Document Number</text>
<text x="286.8" y="199.2">Rev</text>
<text x="289.4" y="201.8">A.0</text>
<text x="203" y="206.8">Date:</text>
<text x="253.8" y="206.8">Sheet</text>
<text x="274.1" y="206.8">of</text>
</g>
<g font-size="2.3" fill="#00007f">
<text x="96.6" y="32.6">D01</text>
<text x="106.8" y="32.6">GREEN</text>
<text x="121.7" y="32.6">1K</text>
<text x="130.4" y="32.6">R52</text>
<text x="96.6" y="40.2">D22</text>
<text x="106.8" y="40.2">GREEN</text>
<text x="121.7" y="40.2">1K</text>
<text x="130.4" y="40.2">R95</text>
<text x="185.5" y="40.2">D03</text>
<text x="190.6" y="40.2">D02 D14</text>
<text x="198.2" y="37.7">LED_BI_CA</text>
<text x="213.4" y="40.2">D15</text>
<text x="216" y="37.7">LED_BI_CA</text>
<text x="231.2" y="40.2">D16</text>
<text x="233.8" y="37.7">LED_BI_CA</text>
<text x="96.6" y="47.8">D21</text>
<text x="106.8" y="47.8">GREEN</text>
<text x="121.7" y="47.8">1K</text>
<text x="130.4" y="47.8">R94</text>
<text x="185.5" y="52.9">YELLOW</text>
<text x="190.6" y="50.4">GREEN</text>
<text x="96.6" y="58">U18</text>
<text x="71.2" y="63.1">R75</text>
<text x="81.4" y="63.1">10K</text>
<text x="162.6" y="65.6">R84</text>
<text x="162.6" y="60.5">R54</text>
<text x="162.6" y="63.1">R53</text>
<text x="172.8" y="65.6">1.2KP1_RED</text>
<text x="172.8" y="60.5">1K</text>
<text x="172.8" y="63.1">1K</text>
<text x="162.6" y="68.2">R85</text>
<text x="162.6" y="70.7">R86</text>
<text x="172.8" y="68.2">1K</text>
<text x="172.8" y="70.7">1.2KP2_RED</text>
<text x="58.5" y="75.8">C33</text>
<text x="162.6" y="73.2">R87</text>
<text x="162.6" y="75.8">R88</text>
<text x="172.8" y="73.2">1K</text>
<text x="172.8" y="75.8">1.2KP3_RED</text>
<text x="58.5" y="80.9">0.1uF</text>
<text x="96.6" y="83.4">74HC595</text>
<text x="162.6" y="78.3">R89</text>
<text x="172.8" y="78.3">1K</text>
<text x="185.5" y="103.7">D17</text>
<text x="193.1" y="103.7">D18</text>
<text x="200.7" y="103.7">D19</text>
<text x="208.4" y="103.7">D20</text>
<text x="185.5" y="113.9">GREEN</text>
<text x="193.1" y="113.9">GREEN</text>
<text x="200.7" y="113.9">GREEN</text>
<text x="208.4" y="113.9">GREEN</text>
<text x="96.6" y="121.5">U19</text>
<text x="162.6" y="124">R90</text>
<text x="172.8" y="124">1K</text>
<text x="71.2" y="126.6">R76</text>
<text x="81.4" y="126.6">10K</text>
<text x="162.6" y="131.7">R93</text>
<text x="162.6" y="126.6">R91</text>
<text x="162.6" y="129.1">R92</text>
<text x="172.8" y="131.7">1K</text>
<text x="172.8" y="126.6">1K</text>
<text x="172.8" y="129.1">1K</text>
<text x="58.5" y="139.3">C32</text>
<text x="58.5" y="144.4">0.1uF</text>
<text x="96.6" y="146.9">74HC595</text>
</g>
<g font-size="2.3" fill="#f00">
<text x="137.7" y="40">RS485_RX_LED</text>
<text x="157.6" y="41.2">RS485_RX_LED</text>
<text x="195.2" y="41.2">Page3</text>
<text x="137.7" y="47.6">RS485_TX_LED</text>
<text x="157.6" y="48.9">RS485_TX_LED</text>
<text x="194.6" y="48.9">Page3</text>
<text x="79.3" y="65.4">LED_SH</text>
<text x="38.2" y="66.6">Page3,4</text>
<text x="38.2" y="71.7">Page3,4</text>
<text x="38.7" y="69.2">Page3,4</text>
<text x="67.1" y="66.6">LED_SH</text>
<text x="67.1" y="71.7">LED_OE</text>
<text x="67.6" y="69.2">LED_ST</text>
<text x="79.3" y="67.9">LED_ST</text>
<text x="79.3" y="70.4">LED_OE</text>
<text x="40.2" y="74.3">Page3</text>
<text x="67.1" y="74.3">LED_DS</text>
<text x="79.3" y="73">LED_DS</text>
<text x="38.2" y="130.1">Page3,4</text>
<text x="67.1" y="130.1">LED_SH</text>
<text x="79.3" y="128.9">LED_SH</text>
<text x="79.3" y="131.4">LED_ST</text>
<text x="38.2" y="135.2">Page3,4</text>
<text x="38.7" y="132.7">Page3,4</text>
<text x="67.1" y="135.2">LED_OE</text>
<text x="67.6" y="132.7">LED_ST</text>
<text x="79.3" y="133.9">LED_OE</text>
</g>
<g font-size="2.3" fill="#003f7f">
<text x="97.9" y="64.6">MR</text>
<text x="97.9" y="62.1">VCC</text>
<text x="143.1" y="64.6">Q1</text>
<text x="143.1" y="62.1">Q0</text>
<text x="97.9" y="67.1">SH_CP</text>
<text x="97.9" y="69.7">ST_CP</text>
<text x="143.1" y="67.1">Q2</text>
<text x="143.1" y="69.7">Q3</text>
<text x="97.9" y="77.3">Q7</text>
<text x="97.9" y="72.2">OE</text>
<text x="97.9" y="74.8">DS</text>
<text x="143.1" y="72.2">Q4</text>
<text x="143.1" y="74.8">Q5</text>
<text x="143.1" y="77.3">Q6</text>
<text x="97.9" y="79.8">GND</text>
<text x="143.1" y="79.8">Q7</text>
<text x="97.9" y="125.6">VCC</text>
<text x="143.1" y="125.6">Q0</text>
<text x="97.9" y="128.1">MR</text>
<text x="97.9" y="130.6">SH_CP</text>
<text x="143.1" y="128.1">Q1</text>
<text x="143.1" y="130.6">Q2</text>
<text x="97.9" y="133.2">ST_CP</text>
<text x="97.9" y="135.7">OE</text>
<text x="143.1" y="133.2">Q3</text>
<text x="143.1" y="135.7">Q4</text>
<text x="97.9" y="143.3">GND</text>
<text x="97.9" y="140.8">Q7</text>
<text x="97.9" y="138.3">DS</text>
<text x="143.1" y="138.3">Q5</text>
<text x="143.1" y="140.8">Q6</text>
<text x="143.1" y="143.3">Q7</text>
</g>
<g font-size="1.8">
<text x="31.8" y="1.9">5</text>
<text x="90.1" y="1.9">4</text>
<text x="148.5" y="1.9">3</text>
<text x="206.9" y="1.9">2</text>
<text x="265.3" y="1.9">1</text>
<text x=".7" y="29.8">D</text>
<text x="295.1" y="29.8">D</text>
<text x=".7" y="80.9">C</text>
<text x="295.1" y="80.9">C</text>
<text x=".7" y="132.1">B</text>
<text x="295.1" y="132.1">B</text>
<text x=".7" y="183.3">A</text>
<text x="295.1" y="183.3">A</text>
<text x="31.8" y="209.2">5</text>
<text x="90.1" y="209.2">4</text>
<text x="148.5" y="209.2">3</text>
<text x="206.9" y="209.2">2</text>
<text x="265.3" y="209.2">1</text>
</g>
</svg>
